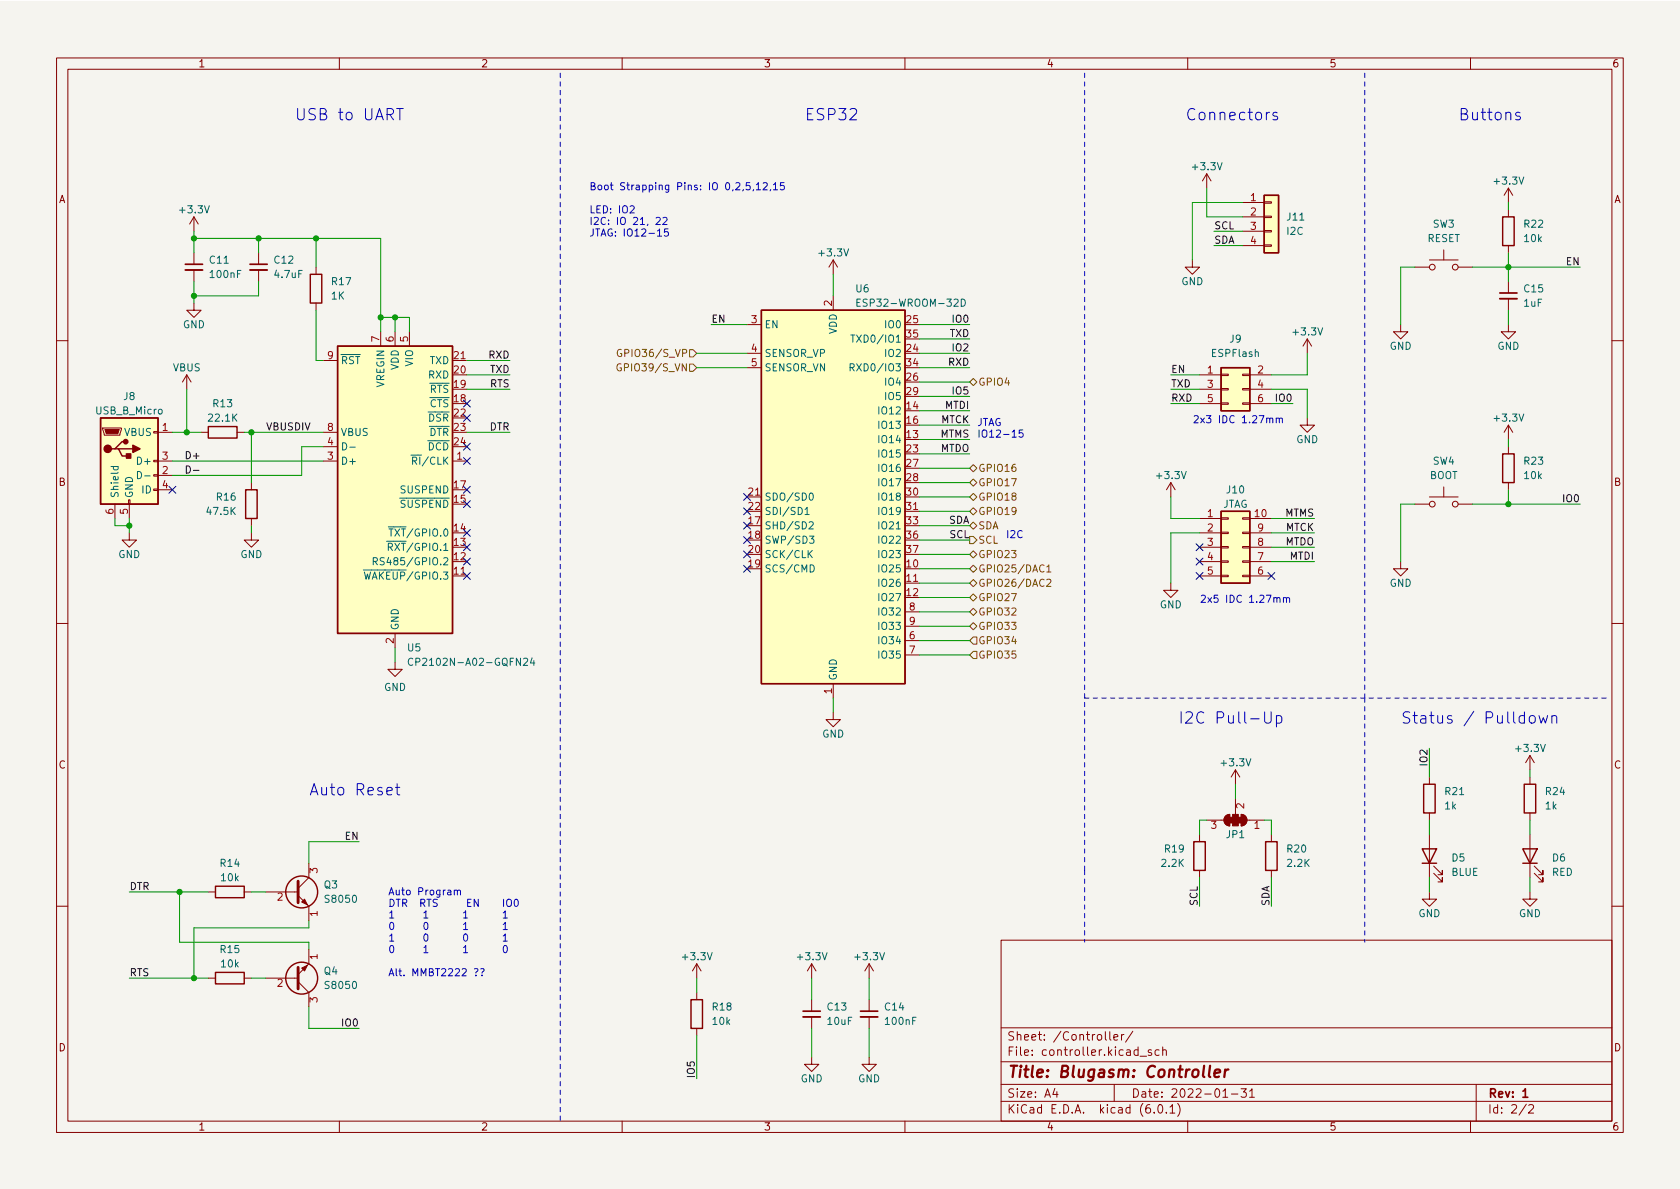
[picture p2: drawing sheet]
<svg xmlns="http://www.w3.org/2000/svg" width="297mm" height="210mm" viewBox="0 0 297 210" stroke-linecap="round" stroke-linejoin="round" font-family="sans-serif">
<path d="M0 .2h297v210.1h-297z" fill="#f5f4ef" stroke="#f5f4ef" stroke-width=".18"/>
<g fill="none" stroke="#840000" stroke-width=".18">
<path d="M10 10.2h277v190.1h-277zM12 12.2h273v186.1h-273zM60 10.2v2M110 10.2v2M160 10.2v2M210 10.2v2M260 10.2v2M34.3 38.3v2.6M34.3 38.3l-.8 1.3M34.3 38.3l.8 1.3M213.4 30.7l-.8 1.3M213.4 30.7v2.6"/>
<path d="M213.4 30.7l.7 1.3M219.7 35.8h3.8M219.7 38.3h3.8M223.5 38.2h1.3v.3h-1.3zM223.5 35.7h1.3v.2h-1.3zM266.7 33.3v2.5M266.7 37.1v1.2M266.7 33.3l-.8 1.2M266.7 33.3l.8 1.2M34.3 53.6v1.3h1.3l-1.3 1.2-1.3-1.2h1.3M34.3 44.7v2M34.3 47.7v2.1"/>
<path d="M45.7 44.7v2M45.7 47.7v2.1M55.9 47.2v1.3M55.9 53.6v1.3M67.3 58.7v2.5M69.8 58.7v2.5M72.4 58.7v2.5M132.1 57.4h2.5M147.3 46l-.7 1.2M147.3 46v2.5M147.3 52.3v2.6M147.3 46l.8 1.2"/>
<path d="M210.8 46v1.2h1.3l-1.3 1.3-1.3-1.3h1.3M219.7 40.9h3.8M219.7 43.4h3.8M223.5 43.3h1.3v.3h-1.3zM223.5 40.8h1.3v.2h-1.3zM231.1 59.9l.8 1.3M231.1 59.9v2.6M231.1 59.9l-.7 1.3M247.6 57.4v1.3h1.3l-1.3 1.2-1.2-1.2h1.2M250.2 47.2h2.5M252.7 46h5.1M255.3 44.2v1.8"/>
<path d="M257.8 47.2h2.5M266.7 57.4v1.3h1.3l-1.3 1.2-1.3-1.2h1.3M266.7 43.4v1.3M266.7 49.8v2M266.7 52.8v2.1M10 60.2h2M18.2 75.7h3.3v.2l-.3 1.1h-2.8zM27.2 76.3h.7v.3h-.7zM27.9 76.4h2.6M33 66.3l-.7 1.3M33 66.3v2.5M33 66.3l.8 1.3"/>
<path d="M35.6 76.4h1.2M41.9 76.4h1.3M57.1 76.4h2.6M57.1 63.7h2.6M57.1 79h2.6M80 63.7h2.5M132.1 62.5h2.5M132.1 65h2.5M212.1 66.3h3.8M212.1 68.8h3.8M212.1 71.4h3.8M215.9 71.2h1.3v.3h-1.3z"/>
<path d="M215.9 68.7h1.3v.3h-1.3zM215.9 66.2h1.3v.2h-1.3zM219.7 71.2h1.3v.3h-1.3zM219.7 68.7h1.3v.3h-1.3zM219.7 66.2h1.3v.2h-1.3zM221 66.3h3.8M221 68.8h3.8M221 71.4h3.8M231.1 73.9v1.3h1.3l-1.3 1.2-1.2-1.2h1.2M266.7 75.2l-.8 1.2M266.7 75.2v2.5M266.7 79v1.3"/>
<path d="M266.7 75.2l.8 1.2M285 60.2h2M20.3 89.1v2.6M22.7 88.4h.3v.7h-.3zM22.9 94.2v1.3h1.2l-1.2 1.3-1.3-1.3h1.3M22.9 89.1v2.6M27.2 86.5h.7v.2h-.7zM27.2 83.9h.7v.3h-.7zM27.2 81.4h.7v.3h-.7zM27.9 84.1h2.6M27.9 81.5h2.6M27.9 86.6h2.6"/>
<path d="M44.4 94.2v1.3h1.3l-1.3 1.3-1.2-1.3h1.2M44.4 85.3v1.3M44.4 91.7v1.3M57.1 81.5h2.6M80 81.5h2.5M132.1 87.9h2.5M160 90.4h2.6M207 85.3l-.8 1.3M207 85.3v2.6M207 85.3l.8 1.3M212.1 91.7h3.8M212.1 94.2h3.8"/>
<path d="M212.1 96.8h3.8M212.1 99.3h3.8M215.9 99.2h1.3v.2h-1.3zM215.9 96.6h1.3v.3h-1.3zM215.9 94.1h1.3v.3h-1.3zM215.9 91.6h1.3v.2h-1.3zM219.7 99.2h1.3v.2h-1.3zM219.7 96.6h1.3v.3h-1.3zM219.7 94.1h1.3v.3h-1.3zM219.7 91.6h1.3v.2h-1.3zM221 91.7h3.8M221 94.2h3.8"/>
<path d="M221 96.8h3.8M221 99.3h3.8M247.6 99.3v1.3h1.3l-1.3 1.2-1.2-1.2h1.2M250.2 89.1h2.5M252.7 87.9h5.1M255.3 86.1v1.8M257.8 89.1h2.5M266.7 85.3v1.3M10 110.2h2M69.8 117.1v1.3h1.3l-1.3 1.2-1.2-1.2h1.2M69.8 112v2.5M80 101.8h2.5"/>
<path d="M160 103.1h2.6M160 113.3h2.6M160 115.8h2.6M160 108.2h2.6M160 110.7h2.6M207 103.1v1.3h1.3l-1.3 1.3-1.3-1.3h1.3M212.1 101.8h3.8M215.9 101.7h1.3v.3h-1.3zM219.7 101.7h1.3v.3h-1.3zM221 101.8h3.8M285 110.2h2M147.3 126v1.2h1.3l-1.3 1.3-1.3-1.3h1.3"/>
<path d="M147.3 120.9v2.5M218.4 136.1v2.6M218.4 136.1l-.7 1.3M218.4 136.1l.8 1.3M252.7 137.4v1.3M270.5 133.6l-.8 1.3M270.5 133.6v2.5M270.5 137.4v1.3M270.5 133.6l.8 1.3M36.8 157.7h1.3M43.2 157.7h1.2M47 157.7h5.7"/>
<path d="M52.7 158.4l1.9 1.9v2.5M54.6 152.6v2.6l-1.9 1.9M212.1 147.6v1.2M212.1 153.9v1.3M213.4 145h3M216.7 144.3l.7-.3v2a1.02 1.02 0 0 1-.9-.6 1.02 1.02 0 0 1 .2-1.1zM218.4 141.2v2.8M219.5 144a1.02 1.02 0 0 1 1 1 1.02 1.02 0 0 1-1 1zM220.5 145h3M224.8 147.6v1.2M224.8 153.9v1.3M252.7 157.7v1.3h1.3l-1.3 1.3-1.2-1.3h1.2"/>
<path d="M252.7 143.8v1.2M252.7 147.6v7.6M253.5 154.4l1.5 1.6v-.8v.8h-.7M253.5 153.2l1.5 1.5v-.8v.8h-.7M270.5 157.7v1.3h1.3l-1.3 1.3-1.3-1.3h1.3M270.5 143.8v1.2M270.5 147.6v7.6M271.3 154.4l1.5 1.6v-.8v.8h-.8M271.3 153.2l1.5 1.5v-.8v.8h-.8M10 160.2h2M36.8 173h1.3M43.2 173h1.2"/>
<path d="M47 173h5.7M52.7 173.6l1.9 1.9v2.5M54.6 167.9v2.5l-1.9 1.9M123.2 170.4v2.6M123.2 175.5v1.3M123.2 170.4l-.8 1.3M123.2 170.4l.8 1.3M143.5 170.4l-.8 1.3M143.5 170.4v2.6M143.5 176.8v2M143.5 179.8v2.1M143.5 170.4l.8 1.3"/>
<path d="M153.7 170.4v2.6M153.7 176.8v2M153.7 179.8v2.1M153.7 170.4l-.8 1.3M153.7 170.4l.7 1.3M177 166.3h108v32h-108zM285 160.2h2M60 198.3v2M110 198.3v2M123.2 181.9v1.2M143.5 186.9v1.3h1.3l-1.3 1.3-1.3-1.3h1.3M153.7 186.9v1.3h1.2l-1.2 1.3-1.3-1.3h1.3"/>
<path d="M160 198.3v2M177 194.8h108M177 191.8h108M177 187.8h108M177 181.8h108M186.5 192.5l-.4 1h1M186.9 193v1M195.4 182.4v1.3l.2 .2M196.2 182.4v1.3l.2 .2M196.9 183.4l.7-.1v-.3l-.5-.1-.2 .2 .1 .8h.6M197 191.8v3M198.3 182.9v1"/>
<path d="M198.7 182.9l-.3 .1-.1 .2M200.3 182.4l-1.3 1.9M201.6 186.8h1.1M203.6 185.7l-.4-.1-.2 .2 .1 .3 .5 .1v.4h-.6M204.1 196.7v.1M204.9 195.4l.2-.1a.81 .81 0 0 1 .6 .7 .81 .81 0 0 1-.3 .8h-.2a.81 .81 0 0 1-.6-.6 .81 .81 0 0 1 .3-.8zM204.9 185.7l-.4-.1-.3 .3v.4l.2 .3h.5M205.6 185.8l.2-.2 .3 .1 .1 .9M205.6 185.1v1.5M206.2 196.7v.1M206.9 195.8l.4-.5v1.5M206.9 196.8h.8"/>
<path d="M208.2 195.1a1.72 1.72 0 0 1 0 2.3M210 198.3v2M216.2 193l.4-.5v1.5M216.2 194h.9M217.7 193.5h1.2M219.4 192.5h1l-.5 .6 .4 .1v.7l-.2 .1h-.5l-.2-.1M220.9 193l.5-.5v1.5M220.9 194h.9M260 198.3v2M261 191.8v6.5M269.9 195.3l-1.3 1.9M270.3 195.5l.6-.2 .2 .2 .1 .3-1 1h1"/>
<circle cx="253.2" cy="47.2" r=".51"/>
<circle cx="257.3" cy="47.2" r=".51"/>
<circle cx="253.2" cy="89.1" r=".51"/>
<circle cx="257.3" cy="89.1" r=".51"/>
</g>
<path d="M32.8 46.7h3M44.2 46.7h3M265.2 51.8h3M142 178.8h3M152.1 178.8h3.1M269.3 193l.4-.5v1.5M269.3 194h.8" fill="none" stroke="#840000" stroke-width=".3"/>
<path d="M214 188.5l-.3 1.7 .3 .3M214.7 189.8l1-.2v-.4l-.2-.1-.6 .1-.2 1 .2 .3 .6-.1M216.6 189.1l-.1 1.4M217.2 189.1l-.4 .1-.2 .3" fill="none" stroke="#840000" stroke-width=".4"/>
<path d="M52.7 155.8v3.8M52.7 171.1v3.8" fill="none" stroke="#840000" stroke-width=".51"/>
<g fill="#840000" stroke="#840000" stroke-width=".18">
<path d="M53.3 171.2l1.1-.5-.6 1z"/>
<path d="M53.3 159.5l.5-.5 .6 1z"/>
<path d="M18.5 75.9h2.6l-.3 .8h-2z"/>
<path d="M218.9 144.5h.6v1h-.6z"/>
<path d="M219.5 144a1.02 1.02 0 0 1 1 1 1.02 1.02 0 0 1-1 1z"/>
<path d="M217.9 144h1v2h-1z"/>
<path d="M217.4 144.5h.5v1h-.5z"/>
<path d="M216.7 144.3l.7-.3v2a1.02 1.02 0 0 1-.9-.6 1.02 1.02 0 0 1 .2-1.1z"/>
</g>
<g fill="none" stroke="#840000" stroke-width=".25">
<path d="M223.5 34.5h2.6v10.2h-2.6zM265.7 38.3h2v5.1h-2zM54.9 48.5h2v5.1h-2zM134.6 54.9h25.4v66h-25.4zM17.8 73.9h10.1v15.2h-10.1zM20.3 79.4h.7l.6 1.2h1.3M21 79.4h2.5M22.2 78.1h-.6l-1.3 1.3h-.6M36.8 75.4h5.1v2.1h-5.1zM59.7 61.2h20.3v50.8h-20.3zM215.9 65h5.1v7.6h-5.1zM43.4 86.6h2.1v5.1h-2.1z"/>
<path d="M215.9 90.4h5.1v12.7h-5.1zM265.7 80.3h2v5h-2zM251.7 138.7h2v5.1h-2zM269.5 138.7h2v5.1h-2zM38.1 156.7h5.1v2h-5.1zM211.1 148.8h2v5.1h-2zM223.8 148.8h2v5.1h-2zM251.5 150.1h2.5l-1.3 2.5zM251.5 152.6h2.5M269.2 150.1h2.6l-1.3 2.5zM269.2 152.6h2.6M38.1 172h5.1v2h-5.1z"/>
<path d="M122.2 176.8h2v5.1h-2z"/>
<circle cx="53.3" cy="157.7" r="2.82"/>
<circle cx="53.3" cy="173" r="2.82"/>
</g>
<g fill="#ffffc2" stroke="#ffffc2" stroke-width=".18">
<path d="M215.9 65h5.1v7.6h-5.1z"/>
<path d="M134.6 54.9h25.4v66h-25.4z"/>
<path d="M223.5 34.5h2.6v10.2h-2.6z"/>
<path d="M17.8 73.9h10.1v15.2h-10.1z"/>
<path d="M215.9 90.4h5.1v12.7h-5.1z"/>
<path d="M59.7 61.2h20.3v50.8h-20.3z"/>
</g>
<g fill="none" stroke="#006464" stroke-width=".18">
<path d="M150.4 59.2h.8M150.8 59.2v1.3M151.5 53.5h.4M152.1 52.9h-.6v1.3h.6M170 52.9a.64 .64 0 0 1 .7 .6 .64 .64 0 0 1-.7 .7zM60.6 78.3a.64 .64 0 0 1 .7 .6 .64 .64 0 0 1-.7 .7zM61.8 79.1h1M150.3 65l.6-.1 .1-.2v-.3l-.7-.1v1.3M150.6 65l.4 .6M19.6 82.5h1.3M20.1 82.5l-.1 .4 .3 .2 .5-.1v-.5M24.3 83.4a.64 .64 0 0 1 .7 .6 .64 .64 0 0 1-.7 .6z"/>
<path d="M25.6 84.2h.9M66 99.3l.6-.1 .1-.2v-.3l-.7-.1v1.3M66.3 99.3l.4 .6M67.9 98.7l-.4-.1-.2 .1v.4l.5 .2 .1 .3-.2 .3-.5-.1M142.3 90.1l.4-.4v1.3M142.3 91h.8M143.1 92.4l.4-.1 .3 .3-.8 .9h.8M143.1 97.9l.5 .7M143.1 94.8h.8l-.4 .5 .4 .1v.6l-.2 .1-.6-.1M143.2 87.3l.2-.1a.68 .68 0 0 1 .4 .6 .68 .68 0 0 1-.4 .7l-.2-.2-.1-.3zM143.2 99.9a.64 .64 0 0 1 .8 .6 .64 .64 0 0 1-.8 .7zM143.6 97.3l-.7 .8"/>
<path d="M73 116.5a.6 .6 0 0 0-.9 .4 .6 .6 0 0 0 .6 .8l.3-.2M94.1 116.3l-.3 .9h.8M94.4 116.8v.9"/>
</g>
<path d="M32.8 47.7h3M44.2 47.7h3M265.2 52.8h3M142 179.8h3M152.1 179.8h3.1" fill="none" stroke="#840000" stroke-width=".33"/>
<g fill="#840000" stroke="#840000" stroke-width=".25">
<path d="M23.5 78.7l1.3 .7-1.3 .6z"/>
<path d="M22.4 80.3h.7v.7h-.7z"/>
<circle cx="19" cy="79.4" r=".63"/>
<circle cx="22.2" cy="78.1" r=".38"/>
</g>
<g fill="none" stroke="#725600" stroke-width=".18">
<path d="M109.8 64.4a.59 .59 0 0 0-.7 .6 .59 .59 0 0 0 .7 .5l.1-.5h-.3M109.9 61.8a.59 .59 0 0 0-.8 .6 .59 .59 0 0 0 .8 .6v-.5h-.2M121.9 61.8h.7l.6 .7-.6 .6h-.7zM121.9 64.4h.7l.6 .6-.6 .7h-.7zM171.4 67.6l.7-.7 .6 .7-.6 .6zM171.4 85.3l.7-.6 .6 .6-.6 .7zM171.4 93l.7-.7 .6 .7-.6 .6zM171.4 98l.7-.6 .6 .6-.6 .7zM171.4 94.9h.7l.6 .6-.6 .6h-.7zM171.4 90.4l.7-.6 .6 .6-.6 .7zM171.4 82.8l.7-.6 .6 .6-.6 .6zM172.1 87.2l.6 .7-.6 .6-.7-.6z"/>
<path d="M171.4 103.1l.7-.6 .6 .6-.6 .7zM171.4 105.7l.7-.7 .6 .7-.6 .6zM171.4 100.6l.7-.7 .6 .7-.6 .6zM171.4 108.2l.7-.6 .6 .6-.6 .6zM172.1 112.6h.6v1.3h-.6l-.7-.6zM172.1 110.1l.6 .6-.6 .7-.7-.7zM172.1 115.2h.6v1.3h-.6l-.7-.7zM185.1 102.5l.5-.1 .2 .4-.8 .9h.8M185.1 100.2l.3-.3v1.3M185.1 101.2h.7"/>
</g>
<path d="M32.9 82.4a.64 .64 0 0 1 .8 .6 .64 .64 0 0 1-.8 .7zM34.2 83.2h1" fill="none" stroke="#0f0f0f" stroke-width=".18"/>
<g fill="none" stroke="#0000c2" stroke-width=".18">
<path d="M70.1 19.2h1.2M70.7 19.2v2M225.8 20l-.5-.1-.2 .2v.3l.7 .2 .1 .2-.1 .3-.2 .1-.5-.1M268.7 20l-.4-.1-.3 .2 .1 .3 .6 .2 .1 .2-.1 .3-.1 .1-.6-.1M111.4 36.5l.5-.1 .2 .4-.7 .9h.7M116 38.6l.5-.2 .2 .4-.8 .9h.8M117.2 38.6l.5-.2 .2 .4-.7 .9h.7M132.6 32.3h-.6l-.1 .6 .2-.1h.4l.1 .2v.4l-.2 .2-.5-.2M133.2 33.5l-.1 .3M133.7 32.7l.4-.4v1.3M133.7 33.6h.8M134.9 32.4l.5-.1 .3 .4-.8 .9h.8"/>
<path d="M136.3 33.5l-.2 .3M136.8 32.7l.3-.4v1.3M136.8 33.6h.7M138.6 32.3h-.6v.6l.1-.1h.5l.1 .2-.1 .4-.2 .2-.4-.2M116.3 40.8l.3-.3v1.2M116.3 41.7h.7M118.1 40.5h-.6v.6l.1-.1h.5l.1 .2-.1 .4-.2 .1-.4-.1M179 77.3h.7M180.8 76h-.6v.6l.2-.1 .4 .1 .1 .2-.1 .4-.1 .1-.5-.1M224.5 74.1l.2-.2 .3 .1v.8M225.7 74l.1-.1 .3 .1 .1 .8M225.7 73.9v.9"/>
<path d="M226.2 74.1l.2-.2 .3 .1v.8M225.8 105.9l.2-.2h.3v.8M226.9 105.8l.2-.1h.3l.1 .8M226.9 105.7v.8M227.5 105.9l.1-.2h.4v.8M68.4 139.9l1-.2-.1-.4-.6-.1-.3 .3 .1 1 .2 .1 .6-.1M69.9 139.2h.8M70.2 138.6v1.7l.1 .2 .4 .1M223.6 125.9v1.6l.4 .4 .5-.1 .2-.3v-1.6M225.7 126.6l.6-.1 .3 .4v.6l-.1 .3-.2 .1-.6-.1M225.7 126.5v2M270.5 126.7a.54 .54 0 0 1 .5-.2 .54 .54 0 0 1 .4 .4v.6a.54 .54 0 0 1-.5 .4 .54 .54 0 0 1-.5-.4z"/>
<path d="M272.1 126.5l.4 1.4 .4-1 .4 1 .3-1.4M274.4 126.7a.5 .5 0 0 1 .8 .1v1.1M274.4 126.5v1.4M77.3 159.1l-.5-.1-.2 .3 .1 .3 .5 .2v.4l-.1 .1-.5-.1M80.3 157.5l.2-.1 .3 .1 .1 .7M80.3 157.4v.8M80.9 157.6l.2-.2 .3 .1v.7M82.7 159.6h.4M83.3 159h-.6v1.3h.6M84.6 159v1.3l-.8-1.3v1.3M89 159v1.3M89.6 159.2l.3-.2a.43 .43 0 0 1 .5 .4v.5a.42 .42 0 0 1-.4 .4 .42 .42 0 0 1-.4-.4z"/>
<path d="M91 159.1l.2-.1a.68 .68 0 0 1 .5 .7 .68 .68 0 0 1-.5 .6l-.2-.1-.1-.4zM74.9 161.4l.4-.3v1.2M74.9 167.6l.4-.4v1.3M74.9 162.3h.8M74.9 168.5h.8M75.1 163.2l.1-.1a.68 .68 0 0 1 .5 .6 .68 .68 0 0 1-.5 .7 .84 .84 0 0 1-.1-1.2zM75.1 165.2h.1a.68 .68 0 0 1 .5 .6 .68 .68 0 0 1-.5 .6 .84 .84 0 0 1-.1-1.2zM82 161.4l.3-.3v1.2M82 163.5l.3-.4v1.3M82 167.6l.3-.4v1.3M82 162.3h.7M82 164.4h.7"/>
<path d="M82 168.5h.7M82.1 165.3l.2-.1a.68 .68 0 0 1 .4 .6 .68 .68 0 0 1-.4 .6l-.2-.1-.1-.4zM83.9 171.3h.4l.2 .2-.4 .6M84.1 172.4v.2M85 171.3h.4l.2 .2-.4 .6M85.2 172.4v.2M89 161.4l.3-.3v1.2M89 163.5l.3-.4v1.3M89 165.5l.3-.3v1.2M89 162.3h.7M89 164.4h.7M89 166.4h.7"/>
<path d="M89.2 167.3l.1-.1a.68 .68 0 0 1 .4 .6 .68 .68 0 0 1-.4 .7 .84 .84 0 0 1-.1-1.2z"/>
</g>
<path d="M99.1 12.9v185.5M241.3 12.9v110.5M191.8 54.9v-42M191.8 123.4h92.7M241.3 123.4v43.2M191.8 153.9v12.7M191.8 153.9v-99" fill="none" stroke="#0000c2" stroke-width=".18" stroke-dasharray=".8 .8"/>
<g fill="none" stroke="#009600" stroke-width=".18">
<path d="M213.4 33.3v5h6.3M219.7 35.8h-8.9v10.2M266.7 35.8v1.3M34.3 40.9v3.8M34.3 49.8v3.8M34.3 42.2h33v16.5M45.7 49.8v2.5h-11.4M45.7 42.2v2.5M55.9 54.9v8.8h1.2M55.9 42.2v5M67.3 56.1h5.1v2.6M69.8 56.1v2.6"/>
<path d="M125.7 57.4h6.4M147.3 48.5v3.8M162.6 57.4h8.8M162.6 59.9h8.8M214.6 43.4h5.1M214.6 40.9h5.1M250.2 47.2h-2.6v10.2M260.3 47.2h19.1M266.7 44.7v5.1M266.7 54.9v2.5M30.5 76.4h5.1M33 68.8v7.6"/>
<path d="M43.2 76.4h13.9M44.4 76.4v8.9M57.1 79h-3.8v5.1h-22.8M82.5 66.3h7.7M82.5 68.8h7.7M82.5 63.7h7.7M82.5 76.4h7.7M123.2 65h8.9M123.2 62.5h8.9M162.6 77.7h8.8M162.6 70.1h8.8M162.6 72.6h8.8"/>
<path d="M162.6 75.2h8.8M162.6 65h8.8M162.6 62.5h8.8M162.6 67.6h8.8M207 66.3h5.1M207 71.4h5.1M207 68.8h5.1M224.8 68.8h6.3v5.1M224.8 71.4h3.8M231.1 62.5v3.8h-6.3M266.7 77.7v1.3M20.3 91.7v1.3h2.6"/>
<path d="M22.9 91.7v2.5M30.5 81.5h26.6M44.4 93v1.2M162.6 95.5h8.8M162.6 93h8.8M162.6 98h8.8M162.6 80.3h8.8M162.6 90.4h8.8M162.6 85.3h8.8M162.6 82.8h8.8M162.6 87.9h8.8M207 87.9v3.8h5.1"/>
<path d="M212.1 94.2h-5.1v8.9M224.8 94.2h7.6M224.8 96.8h7.6M224.8 91.7h7.6M224.8 99.3h7.6M250.2 89.1h-2.6v10.2M260.3 89.1h19.1M266.7 86.6v2.5M69.8 114.5v2.6M162.6 103.1h8.8M162.6 100.6h8.8M162.6 113.3h8.8"/>
<path d="M162.6 108.2h8.8M162.6 105.7h8.8M162.6 110.7h8.8M162.6 115.8h8.8M147.3 123.4v2.6M218.4 138.7v2.5M252.7 132.3v5.1M270.5 136.1v1.3M22.9 157.7h13.9M31.7 157.7v8.9h22.9v1.3M44.4 157.7h2.6M63.5 148.8h-8.9v3.8"/>
<path d="M212.1 155.2v5.1M213.4 145h-1.3v2.6M223.5 145h1.3v2.6M224.8 155.2v5.1M252.7 145v2.6M252.7 155.2v2.5M270.5 145v2.6M270.5 155.2v2.5M22.9 173h13.9M44.4 173h2.6M54.6 162.8v1.3h-20.3v8.9M54.6 178v3.9h8.9"/>
<path d="M123.2 173v2.5M143.5 173v3.8M153.7 173v3.8M123.2 183.1v7.6M143.5 181.9v5M153.7 181.9v5"/>
</g>
<g fill="none" stroke="#000084" stroke-width=".18">
<path d="M81.9 73.3l1.3 1.2M81.9 78.4l1.3 1.2M81.9 70.8l1.3 1.2M83.2 73.3l-1.3 1.2M83.2 78.4l-1.3 1.2M83.2 70.8l-1.3 1.2M29.9 86l1.2 1.2M31.1 86l-1.2 1.2M81.9 93.6l1.3 1.2M81.9 88.5l1.3 1.3M81.9 80.9l1.3 1.2M81.9 86l1.3 1.2"/>
<path d="M81.9 98.7l1.3 1.2M81.9 96.2l1.3 1.2M83.2 93.6l-1.3 1.2M83.2 88.5l-1.3 1.3M83.2 80.9l-1.3 1.2M83.2 86l-1.3 1.2M83.2 98.7l-1.3 1.2M83.2 96.2l-1.3 1.2M131.5 87.3l1.2 1.2M131.5 100l1.2 1.2M131.5 97.4l1.2 1.2M131.5 89.8l1.2 1.2"/>
<path d="M131.5 94.9l1.2 1.2M131.5 92.3l1.2 1.3M132.7 87.3l-1.2 1.2M132.7 100l-1.2 1.2M132.7 97.4l-1.2 1.2M132.7 89.8l-1.2 1.2M132.7 94.9l-1.2 1.2M132.7 92.3l-1.2 1.3M211.5 96.2l1.2 1.2M211.5 98.7l1.2 1.2M212.7 96.2l-1.2 1.2M212.7 98.7l-1.2 1.2"/>
<path d="M81.9 101.2l1.3 1.3M83.2 101.2l-1.3 1.3M211.5 101.2l1.2 1.3M212.7 101.2l-1.2 1.3M224.2 101.2l1.2 1.3M225.4 101.2l-1.2 1.3"/>
</g>
<g fill="#009600" stroke="#009600" stroke-width=".18">
<circle cx="266.7" cy="47.2" r=".46"/>
<circle cx="266.7" cy="89.1" r=".46"/>
<circle cx="31.7" cy="157.7" r=".46"/>
<circle cx="44.4" cy="76.4" r=".46"/>
<circle cx="22.9" cy="93" r=".46"/>
<circle cx="34.3" cy="173" r=".46"/>
<circle cx="34.3" cy="52.3" r=".46"/>
<circle cx="34.3" cy="42.2" r=".46"/>
<circle cx="69.8" cy="56.1" r=".46"/>
<circle cx="33" cy="76.4" r=".46"/>
<circle cx="55.9" cy="42.2" r=".46"/>
<circle cx="67.3" cy="56.1" r=".46"/>
<circle cx="45.7" cy="42.2" r=".46"/>
</g>
<g font-size="2.8" fill="#0000c2">
<text x="52.1" y="21.3">USB to UART</text>
<text x="142.2" y="21.3">ESP32</text>
<text x="209.5" y="21.3">Connectors</text>
<text x="257.8" y="21.3">Buttons</text>
<text x="208.3" y="128">I2C Pull-Up</text>
<text x="247.6" y="128">Status / Pulldown</text>
<text x="54.6" y="140.7">Auto Reset</text>
</g>
<text font-size="2.8" fill="#840000" x="178" y="190.6">Title: Blugasm: Controller</text>
<g font-size="2.1" fill="#840000">
<text x="178" y="184">Sheet: /Controller/</text>
<text x="178" y="186.7">File: controller.kicad_sch</text>
<text x="178" y="196.9">KiCad E.D.A. kicad (6.0.1)</text>
<text x="178" y="194.1">Size: A4</text>
<text x="200" y="194.1">Date: 2022-01-31</text>
<text x="263" y="194.1">Rev: 1</text>
<text x="263" y="196.9">Id: 2/2</text>
</g>
<g font-size="1.8" fill="#840000">
<text x="35" y="11.9">1</text>
<text x="85" y="11.9">2</text>
<text x="135" y="11.9">3</text>
<text x="185" y="11.9">4</text>
<text x="235" y="11.9">5</text>
<text x="285" y="11.9">6</text>
<text x="10.3" y="35.9">A</text>
<text x="285.3" y="35.9">A</text>
<text x="10.3" y="85.9">B</text>
<text x="285.3" y="85.9">B</text>
<text x="10.3" y="135.9">C</text>
<text x="285.3" y="135.9">C</text>
<text x="10.3" y="185.9">D</text>
<text x="285.3" y="185.9">D</text>
<text x="35" y="199.9">1</text>
<text x="85" y="199.9">2</text>
<text x="135" y="199.9">3</text>
<text x="185" y="199.9">4</text>
<text x="235" y="199.9">5</text>
<text x="285" y="199.9">6</text>
</g>
<g font-size="1.8" fill="#0000c2">
<text x="104.1" y="33.6">Boot Strapping Pins: IO 0,2,5,12,15</text>
<text x="104.1" y="37.7">LED: IO2</text>
<text x="104.1" y="39.8">I2C: IO 21, 22</text>
<text x="104.1" y="41.8">JTAG: IO12-15</text>
<text x="172.7" y="75.3">JTAG</text>
<text x="172.7" y="77.4">IO12-15</text>
<text x="210.8" y="74.8">2x3 IDC 1.27mm</text>
<text x="177.8" y="95.1">I2C</text>
<text x="212.1" y="106.6">2x5 IDC 1.27mm</text>
<text x="68.6" y="158.3">Auto Program</text>
<text x="68.6" y="160.4">DTR RTS</text>
<text x="68.6" y="162.4">1</text>
<text x="68.6" y="164.4">0</text>
<text x="68.6" y="166.5">1</text>
<text x="68.6" y="168.5">0</text>
<text x="68.6" y="172.6">Alt. MMBT2222 ??</text>
</g>
<g font-size="1.8" fill="#006464">
<text x="211" y="30.1">+3.3V</text>
<text x="264.4" y="32.6">+3.3V</text>
<text x="32" y="37.7">+3.3V</text>
<text x="227.6" y="41.5">I2C</text>
<text x="227.6" y="39">J11</text>
<text x="253.4" y="40.3">SW3</text>
<text x="269.5" y="40.3">R22</text>
<text x="37.1" y="46.6">C11</text>
<text x="48.6" y="46.6">C12</text>
<text x="145" y="45.3">+3.3V</text>
<text x="252.3" y="42.8">RESET</text>
<text x="269.6" y="42.8">10k</text>
<text x="37.3" y="49.1">100nF</text>
<text x="48.7" y="49.1">4.7uF</text>
<text x="58.6" y="53">1K</text>
<text x="58.7" y="50.4">R17</text>
<text x="151.3" y="51.7">U6</text>
<text x="208.9" y="50.4">GND</text>
<text x="269.5" y="51.7">C15</text>
<text x="32.3" y="58">GND</text>
<text x="135.1" y="58">EN</text>
<text x="148" y="59.1" transform="rotate(-90 148 59.1)">VDD</text>
<text x="152.5" y="54.2">ESP32-WROOM-32D</text>
<text x="156.7" y="58">IO0</text>
<text x="228.8" y="59.3">+3.3V</text>
<text x="269.5" y="54.2">1uF</text>
<text x="30.6" y="65.7">VBUS</text>
<text x="60.2" y="64.4">~{RST}</text>
<text x="70.5" y="65.5" transform="rotate(-90 70.5 65.5)">VDD</text>
<text x="73" y="64.8" transform="rotate(-90 73 64.8)">VIO</text>
<text x="76" y="64.4">TXD</text>
<text x="135.1" y="63.1">SENSOR_VP</text>
<text x="135.1" y="65.7">SENSOR_VN</text>
<text x="151.5" y="65.7">RXD0/IO3</text>
<text x="151.6" y="60.6">TXD0/IO1</text>
<text x="156.7" y="63.1">IO2</text>
<text x="214.4" y="63.1">ESPFlash</text>
<text x="217.5" y="60.6">J9</text>
<text x="245.7" y="61.8">GND</text>
<text x="264.7" y="61.8">GND</text>
<text x="21.9" y="70.7">J8</text>
<text x="67.9" y="68.5" transform="rotate(-90 67.9 68.5)">VREGIN</text>
<text x="74.6" y="69.5">~{RTS}</text>
<text x="75.8" y="66.9">RXD</text>
<text x="156.7" y="68.2">IO4</text>
<text x="156.7" y="70.7">IO5</text>
<text x="17" y="73.3">USB_B_Micro</text>
<text x="22" y="77.1">VBUS</text>
<text x="37" y="74.5">22.1K</text>
<text x="37.7" y="72">R13</text>
<text x="60.2" y="77.1">VBUS</text>
<text x="74.4" y="74.5">~{DSR}</text>
<text x="74.5" y="77.1">~{DTR}</text>
<text x="74.6" y="72">~{CTS}</text>
<text x="155.7" y="73.3">IO12</text>
<text x="155.7" y="75.8">IO13</text>
<text x="264.4" y="74.5">+3.3V</text>
<text x="24.6" y="82.2">D+</text>
<text x="60.2" y="82.2">D+</text>
<text x="72.2" y="82.2">~{RI}/CLK</text>
<text x="74.3" y="79.6">~{DCD}</text>
<text x="155.7" y="78.4">IO14</text>
<text x="155.7" y="80.9">IO15</text>
<text x="155.7" y="83.4">IO16</text>
<text x="229.2" y="78.4">GND</text>
<text x="253.4" y="82.2">SW4</text>
<text x="269.5" y="82.2">R23</text>
<text x="21" y="88.1" transform="rotate(-90 21 88.1)">Shield</text>
<text x="23.5" y="88.1" transform="rotate(-90 23.5 88.1)">GND</text>
<text x="25.2" y="87.2">ID</text>
<text x="38.4" y="88.5">R16</text>
<text x="69.6" y="89.8">~{SUSPEND}</text>
<text x="71" y="87.2">SUSPEND</text>
<text x="135.1" y="88.5">SDO/SD0</text>
<text x="155.7" y="86">IO17</text>
<text x="155.7" y="88.5">IO18</text>
<text x="204.7" y="84.7">+3.3V</text>
<text x="216.1" y="89.8">JTAG</text>
<text x="217" y="87.2">J10</text>
<text x="252.7" y="84.7">BOOT</text>
<text x="269.6" y="84.7">10k</text>
<text x="36.7" y="91.1">47.5K</text>
<text x="68.4" y="94.9">~{TXT}/GPIO.0</text>
<text x="135.1" y="93.6">SHD/SD2</text>
<text x="135.1" y="91.1">SDI/SD1</text>
<text x="155.7" y="91.1">IO19</text>
<text x="155.7" y="93.6">IO21</text>
<text x="20.9" y="98.7">GND</text>
<text x="42.5" y="98.7">GND</text>
<text x="67.7" y="99.9">RS485/GPIO.2</text>
<text x="68.2" y="97.4">~{RXT}/GPIO.1</text>
<text x="135.1" y="96.1">SWP/SD3</text>
<text x="135.1" y="101.2">SCS/CMD</text>
<text x="135.1" y="98.7">SCK/CLK</text>
<text x="155.7" y="101.2">IO25</text>
<text x="155.7" y="96.1">IO22</text>
<text x="155.7" y="98.7">IO23</text>
<text x="63.9" y="102.5">~{WAKEUP}/GPIO.3</text>
<text x="155.7" y="103.8">IO26</text>
<text x="155.7" y="106.3">IO27</text>
<text x="205" y="107.6">GND</text>
<text x="245.7" y="103.8">GND</text>
<text x="70.5" y="111.5" transform="rotate(-90 70.5 111.5)">GND</text>
<text x="155.7" y="113.9">IO34</text>
<text x="155.7" y="108.8">IO32</text>
<text x="155.7" y="111.4">IO33</text>
<text x="72.1" y="115.2">U5</text>
<text x="73.8" y="117.7">CP2102N-A02-GQFN24</text>
<text x="155.7" y="116.5">IO35</text>
<text x="67.9" y="122.2">GND</text>
<text x="148" y="120.4" transform="rotate(-90 148 120.4)">GND</text>
<text x="145.4" y="130.4">GND</text>
<text x="216.1" y="135.5">+3.3V</text>
<text x="268.2" y="133">+3.3V</text>
<text x="255.5" y="143.1">1k</text>
<text x="255.6" y="140.6">R21</text>
<text x="273.3" y="143.1">1k</text>
<text x="273.4" y="140.6">R24</text>
<text x="216.9" y="148.2">JP1</text>
<text x="39" y="153.3">R14</text>
<text x="39.2" y="155.8">10k</text>
<text x="205.5" y="153.3">2.2K</text>
<text x="206" y="150.7">R19</text>
<text x="227.6" y="150.7">R20</text>
<text x="227.7" y="153.3">2.2K</text>
<text x="256.6" y="154.9">BLUE</text>
<text x="256.7" y="152.3">D5</text>
<text x="274.4" y="154.9">RED</text>
<text x="274.5" y="152.3">D6</text>
<text x="57.3" y="157.1">Q3</text>
<text x="57.7" y="159.6">S8050</text>
<text x="250.8" y="162.2">GND</text>
<text x="268.5" y="162.2">GND</text>
<text x="39" y="168.5">R15</text>
<text x="39.2" y="171.1">10k</text>
<text x="57.3" y="172.3">Q4</text>
<text x="120.9" y="169.8">+3.3V</text>
<text x="141.2" y="169.8">+3.3V</text>
<text x="151.3" y="169.8">+3.3V</text>
<text x="57.7" y="174.9">S8050</text>
<text x="126" y="178.7">R18</text>
<text x="146.4" y="178.7">C13</text>
<text x="156.5" y="178.7">C14</text>
<text x="126.1" y="181.2">10k</text>
<text x="146.4" y="181.2">10uF</text>
<text x="156.7" y="181.2">100nF</text>
<text x="141.5" y="191.4">GND</text>
<text x="151.7" y="191.4">GND</text>
</g>
<g font-size="1.8" fill="#a90000">
<text x="221.1" y="35.6">1</text>
<text x="221.1" y="38.1">2</text>
<text x="221.1" y="40.6">3</text>
<text x="221.1" y="43.2">4</text>
<text x="132.9" y="57.1">3</text>
<text x="147.1" y="54.1" transform="rotate(-90 147.1 54.1)">2</text>
<text x="160.3" y="57.1">25</text>
<text x="160.3" y="59.7">35</text>
<text x="57.9" y="63.5">9</text>
<text x="67.1" y="60.4" transform="rotate(-90 67.1 60.4)">7</text>
<text x="69.6" y="60.4" transform="rotate(-90 69.6 60.4)">6</text>
<text x="72.1" y="60.4" transform="rotate(-90 72.1 60.4)">5</text>
<text x="80.3" y="63.5">21</text>
<text x="132.9" y="62.2">4</text>
<text x="132.9" y="64.8">5</text>
<text x="160.3" y="62.2">24</text>
<text x="160.3" y="64.8">34</text>
<text x="80.3" y="71.1">18</text>
<text x="80.3" y="68.6">19</text>
<text x="80.3" y="66">20</text>
<text x="160.3" y="67.3">26</text>
<text x="160.3" y="69.8">29</text>
<text x="213.5" y="66">1</text>
<text x="213.5" y="68.6">3</text>
<text x="213.5" y="71.1">5</text>
<text x="222.4" y="66">2</text>
<text x="222.4" y="68.6">4</text>
<text x="222.4" y="71.1">6</text>
<text x="28.7" y="76.2">1</text>
<text x="57.9" y="76.2">8</text>
<text x="80.3" y="73.7">22</text>
<text x="80.3" y="76.2">23</text>
<text x="160.3" y="77.5">13</text>
<text x="160.3" y="72.4">14</text>
<text x="160.3" y="74.9">16</text>
<text x="28.7" y="83.8">2</text>
<text x="28.7" y="81.3">3</text>
<text x="57.9" y="81.3">3</text>
<text x="57.9" y="78.7">4</text>
<text x="80.3" y="78.7">24</text>
<text x="80.8" y="81.3">1</text>
<text x="160.3" y="80">23</text>
<text x="160.3" y="82.5">27</text>
<text x="28.7" y="86.4">4</text>
<text x="80.3" y="88.9">15</text>
<text x="80.3" y="86.4">17</text>
<text x="132.4" y="87.6">21</text>
<text x="160.3" y="85.1">28</text>
<text x="160.3" y="87.6">30</text>
<text x="20.1" y="90.9" transform="rotate(-90 20.1 90.9)">6</text>
<text x="22.6" y="90.9" transform="rotate(-90 22.6 90.9)">5</text>
<text x="80.3" y="94">14</text>
<text x="132.4" y="92.7">17</text>
<text x="132.4" y="95.2">18</text>
<text x="132.4" y="90.2">22</text>
<text x="160.3" y="90.2">31</text>
<text x="160.3" y="92.7">33</text>
<text x="160.3" y="95.2">36</text>
<text x="213.5" y="91.4">1</text>
<text x="213.5" y="94">2</text>
<text x="221.9" y="91.4">10</text>
<text x="222.4" y="94">9</text>
<text x="80.3" y="101.6">11</text>
<text x="80.3" y="99.1">12</text>
<text x="80.3" y="96.5">13</text>
<text x="132.4" y="100.3">19</text>
<text x="132.4" y="97.8">20</text>
<text x="160.3" y="100.3">10</text>
<text x="160.3" y="97.8">37</text>
<text x="213.5" y="96.5">3</text>
<text x="213.5" y="99.1">4</text>
<text x="213.5" y="101.6">5</text>
<text x="222.4" y="101.6">6</text>
<text x="222.4" y="99.1">7</text>
<text x="222.4" y="96.5">8</text>
<text x="160.3" y="102.9">11</text>
<text x="160.3" y="105.4">12</text>
<text x="160.8" y="107.9">8</text>
<text x="69.6" y="113.8" transform="rotate(-90 69.6 113.8)">2</text>
<text x="160.8" y="113">6</text>
<text x="160.8" y="110.5">9</text>
<text x="160.8" y="115.6">7</text>
<text x="147.1" y="122.7" transform="rotate(-90 147.1 122.7)">1</text>
<text x="220" y="143" transform="rotate(-90 220 143)">2</text>
<text x="214.1" y="146.6">3</text>
<text x="221.8" y="146.6">1</text>
<text x="56.1" y="154.4" transform="rotate(-90 56.1 154.4)">3</text>
<text x="49" y="159.3">2</text>
<text x="56.1" y="162" transform="rotate(-90 56.1 162)">1</text>
<text x="56.1" y="169.7" transform="rotate(-90 56.1 169.7)">1</text>
<text x="49" y="174.5">2</text>
<text x="56.1" y="177.3" transform="rotate(-90 56.1 177.3)">3</text>
</g>
<g font-size="1.8" fill="#0f0f0f">
<text x="214.6" y="40.5">SCL</text>
<text x="214.6" y="43.1">SDA</text>
<text x="276.9" y="46.9">EN</text>
<text x="125.7" y="57">EN</text>
<text x="167.9" y="59.6">TXD</text>
<text x="168.6" y="57">IO0</text>
<text x="86.4" y="63.4">RXD</text>
<text x="86.6" y="65.9">TXD</text>
<text x="167.7" y="64.7">RXD</text>
<text x="168.6" y="62.1">IO2</text>
<text x="207" y="65.9">EN</text>
<text x="86.6" y="68.5">RTS</text>
<text x="168.6" y="69.7">IO5</text>
<text x="207" y="68.5">TXD</text>
<text x="207" y="71">RXD</text>
<text x="225.7" y="71">IO0</text>
<text x="47" y="76.1">VBUSDIV</text>
<text x="86.5" y="76.1">DTR</text>
<text x="166.2" y="77.4">MTMS</text>
<text x="166.3" y="74.8">MTCK</text>
<text x="167.1" y="72.3">MTDI</text>
<text x="33.2" y="81.2">D+</text>
<text x="166.2" y="79.9">MTDO</text>
<text x="276.5" y="88.8">IO0</text>
<text x="167.7" y="92.6">SDA</text>
<text x="167.9" y="95.1">SCL</text>
<text x="227.2" y="91.3">MTMS</text>
<text x="227.3" y="93.9">MTCK</text>
<text x="227.2" y="96.4">MTDO</text>
<text x="228.1" y="99">MTDI</text>
<text x="252.4" y="135.2" transform="rotate(-90 252.4 135.2)">IO2</text>
<text x="61" y="148.5">EN</text>
<text x="22.9" y="157.4">DTR</text>
<text x="211.7" y="160.3" transform="rotate(-90 211.7 160.3)">SCL</text>
<text x="224.4" y="160.3" transform="rotate(-90 224.4 160.3)">SDA</text>
<text x="22.9" y="172.6">RTS</text>
<text x="60.6" y="181.5">IO0</text>
<text x="122.8" y="190.7" transform="rotate(-90 122.8 190.7)">IO5</text>
</g>
<g font-size="1.8" fill="#725600">
<text x="110.2" y="65.7">GPIO39/S_VN</text>
<text x="110.3" y="63.1">GPIO36/S_VP</text>
<text x="172.9" y="68.2">GPIO4</text>
<text x="172.9" y="83.4">GPIO16</text>
<text x="172.9" y="86">GPIO17</text>
<text x="172.9" y="88.5">GPIO18</text>
<text x="172.9" y="93.6">SDA</text>
<text x="172.9" y="91.1">GPIO19</text>
<text x="172.9" y="98.7">GPIO23</text>
<text x="172.9" y="96.1">SCL</text>
<text x="172.9" y="101.2">GPIO25/DAC1</text>
<text x="172.9" y="103.8">GPIO26/DAC2</text>
<text x="172.9" y="106.3">GPIO27</text>
<text x="172.9" y="113.9">GPIO34</text>
<text x="172.9" y="111.4">GPIO33</text>
<text x="172.9" y="108.8">GPIO32</text>
<text x="172.9" y="116.5">GPIO35</text>
</g>
</svg>
